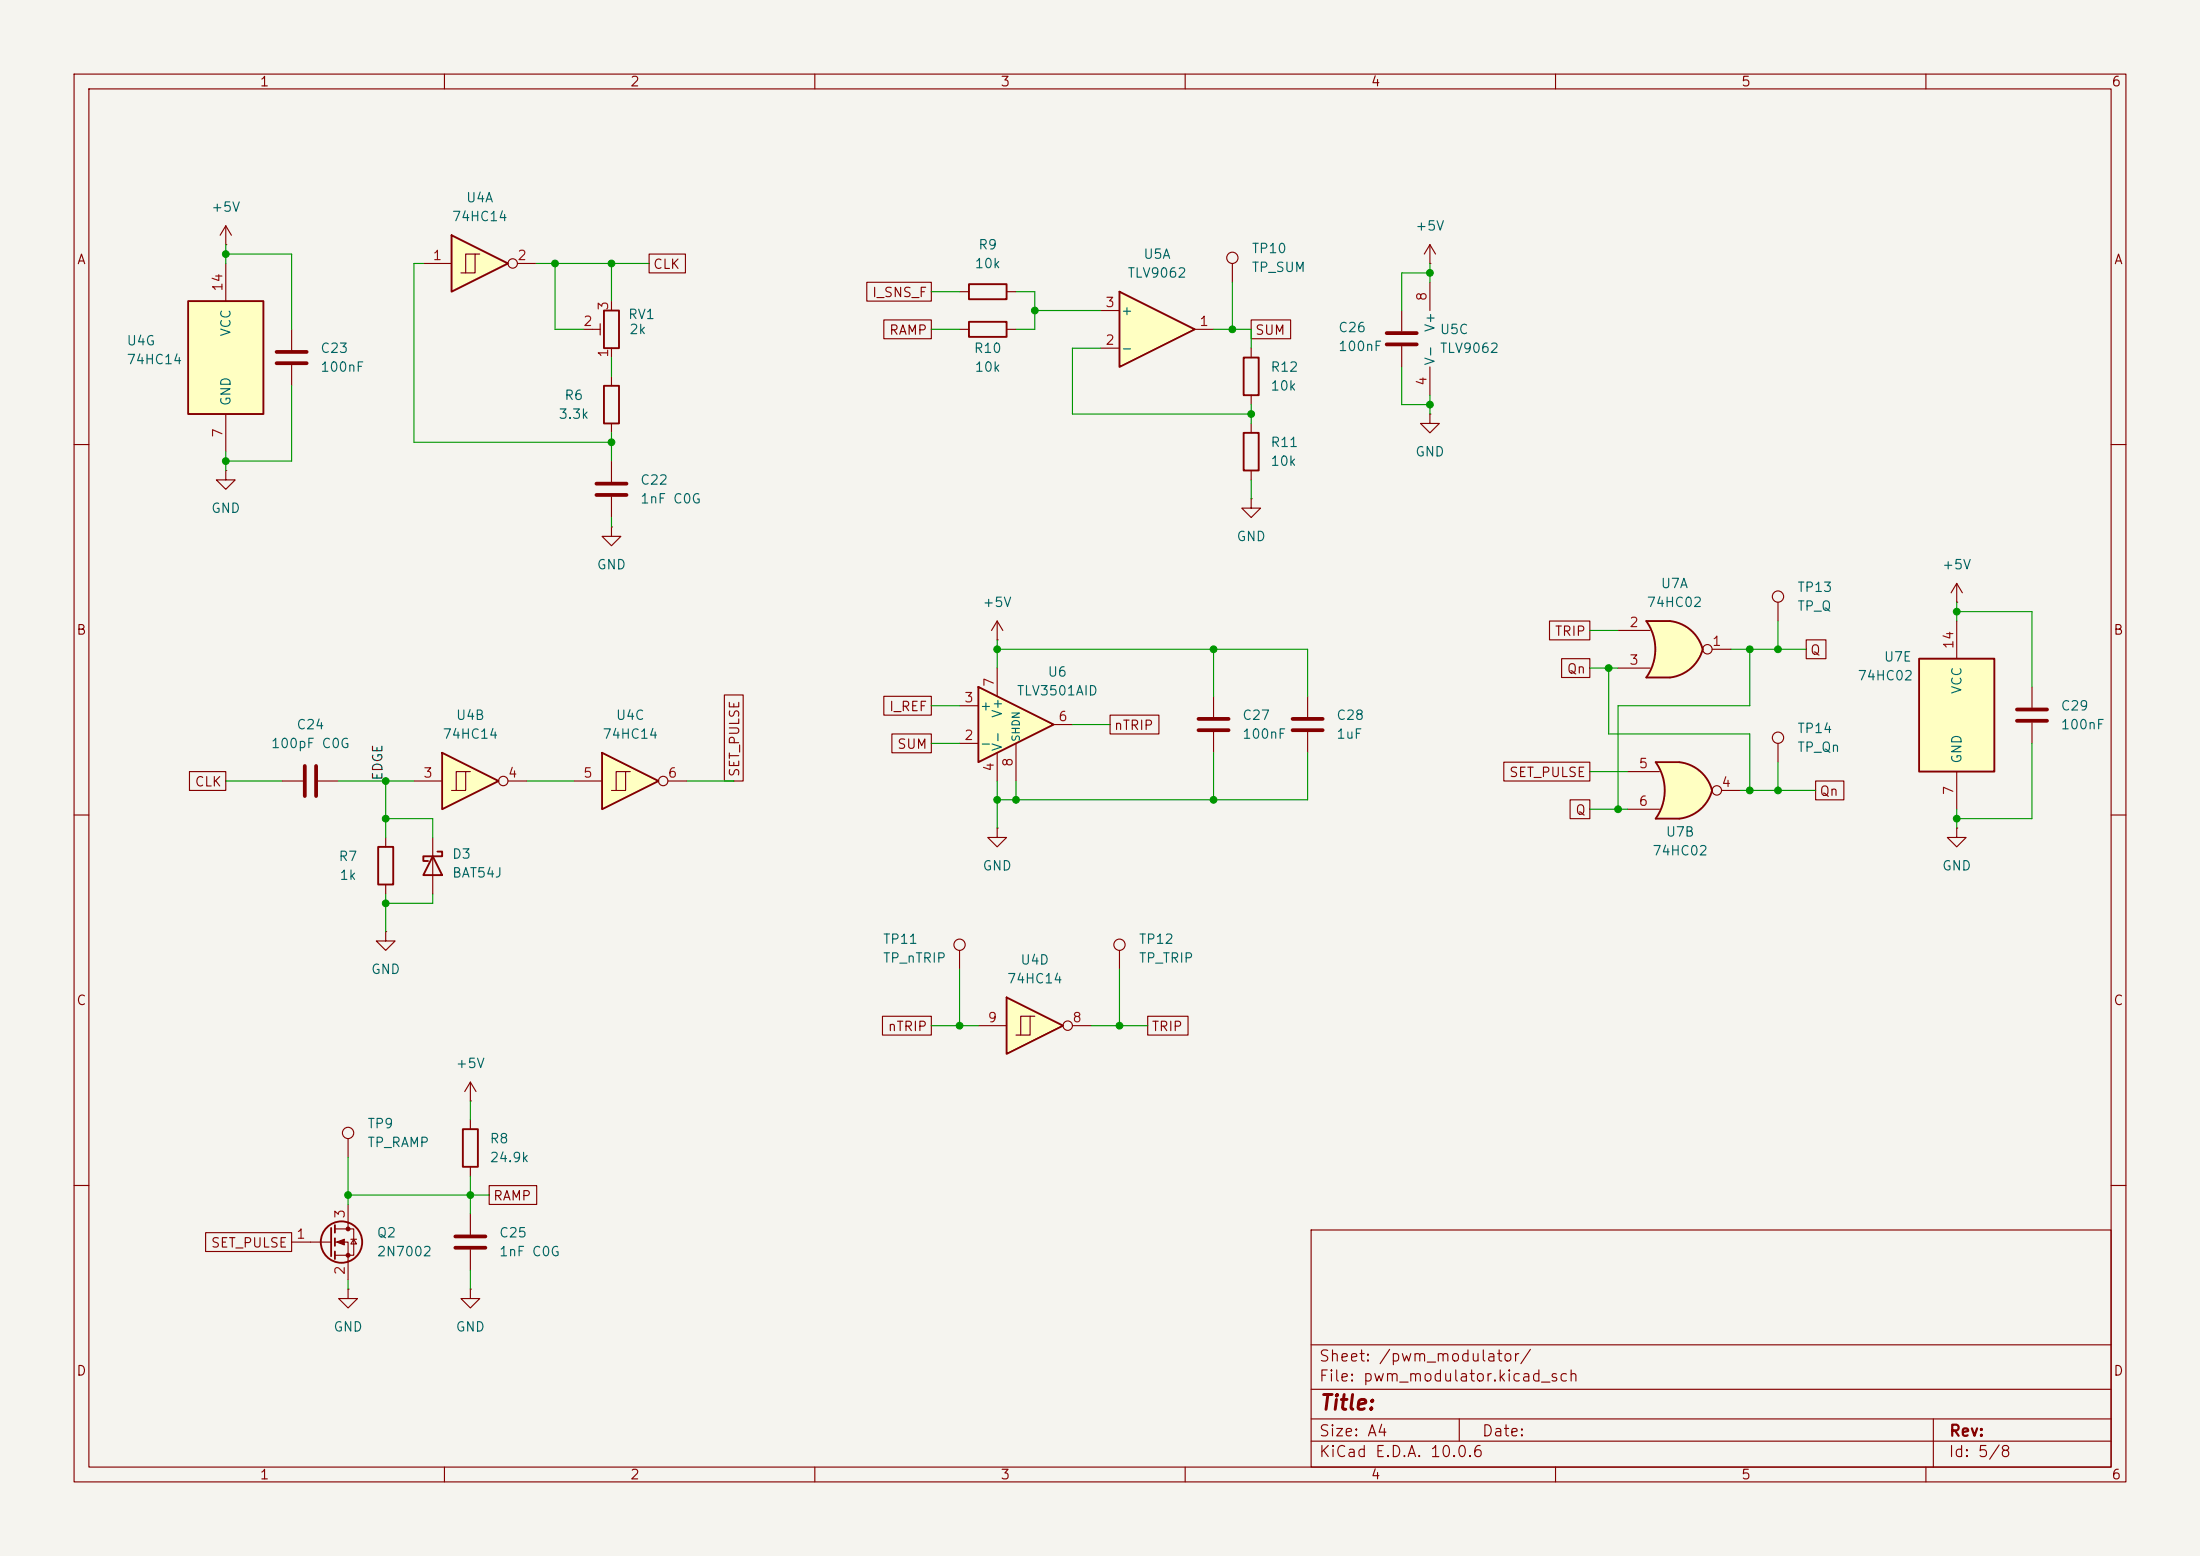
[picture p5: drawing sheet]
<svg xmlns="http://www.w3.org/2000/svg" width="297mm" height="210mm" viewBox="0 0 297 210" stroke-linecap="round" stroke-linejoin="round" font-family="sans-serif">
<path d="M0 0h297v210h-297z" fill="#f5f4ef" stroke="#f5f4ef" stroke-width=".14"/>
<g fill="none" stroke="#840000" stroke-width=".15">
<path d="M10 10h277v190h-277zM12 12h273v186h-273zM60 10v2M110 10v2M160 10v2M210 10v2M260 10v2M10 60h2M285 60h2M10 110h2M285 110h2M10 160h2"/>
<path d="M177 166h108v32h-108zM285 160h2M60 198v2M110 198v2M160 198v2M177 194.5h108M177 191.5h108M177 187.5h108M177 181.5h108M197 191.5v3M210 198v2M260 198v2"/>
<path d="M261 191.5v6.5"/>
</g>
<path d="M81.3 101.6l7.6 3.8-7.6 3.8z" fill="#ffffc2"/>
<path d="M81.5 41.9h2.1v5.1h-2.1zM167.9 58.4h2v5.1h-2zM81.3 101.6l7.6 3.8-7.6 3.8z" fill="none" stroke="#840000" stroke-width=".25"/>
<g fill="none" stroke="#840000" stroke-width=".15">
<path d="M78.7 44.5h2.3M81 43.7v1.5M82.5 40.6v1.3M82.5 47v1.3M168.9 57.2v1.2M82.5 62.2v2.8M82.5 67.1v2.8M168.9 67.3v1.3h1.3l-1.3 1.3-1.3-1.3h1.3M168.9 67.3h.1M168.9 63.5v1.3M38.1 105.4h2.8M42.9 105.4h2.8"/>
<path d="M77.5 105.4h3.8M84.5 104.1h-1.3v2.6M85.1 104.1h-.6v2.6h-2M90.2 105.4h2.5M129.5 128.3v2.5"/>
<circle cx="89.5" cy="105.4" r=".63"/>
<circle cx="129.5" cy="127.5" r=".76"/>
</g>
<path d="M80.5 65.3h4.1M80.5 66.8h4.1M41.1 103.4v4M42.7 103.4v4" fill="none" stroke="#840000" stroke-width=".51"/>
<path d="M59.7 101.6l7.6 3.8-7.6 3.8z" fill="#ffffc2"/>
<path d="M59.7 101.6l7.6 3.8-7.6 3.8z" fill="none" stroke="#840000" stroke-width=".25"/>
<g fill="none" stroke="#840000" stroke-width=".15">
<path d="M55.9 105.4h3.8M62.9 104.1h-1.3v2.6M63.5 104.1h-.6v2.6h-1.9M68.6 105.4h2.5"/>
<circle cx="67.9" cy="105.4" r=".63"/>
</g>
<path d="M151.1 39.4l10.2 5.1-10.2 5z" fill="#ffffc2"/>
<path d="M151.1 39.4l10.2 5.1-10.2 5z" fill="none" stroke="#840000" stroke-width=".25"/>
<path d="M39.4 44.5v2.7M39.4 49.3v2.8M148.6 47h2.5M148.6 41.9h2.5M161.3 44.5h2.5M82.5 71.1v1.3h1.3l-1.3 1.3-1.2-1.3h1.2M82.5 71.1h.1" fill="none" stroke="#840000" stroke-width=".15"/>
<path d="M37.3 47.5h4.1M37.3 49h4.1" fill="none" stroke="#840000" stroke-width=".51"/>
<path d="M61 31.8l7.6 3.8-7.6 3.8z" fill="#ffffc2"/>
<path d="M61 31.8l7.6 3.8-7.6 3.8z" fill="none" stroke="#840000" stroke-width=".25"/>
<g fill="none" stroke="#840000" stroke-width=".15">
<path d="M57.1 35.6h3.9M64.1 34.3h-1.2v2.5M64.8 34.3h-.7v2.5h-1.9M69.8 35.6h2.6"/>
<circle cx="69.2" cy="35.6" r=".63"/>
</g>
<path d="M223.5 102.9h3.2M223.5 110.5h3.2" fill="none" stroke="#ffffc2" stroke-width=".14"/>
<g fill="#ffffc2" stroke="#ffffc2" stroke-width=".14">
<path d="M226.1 105.3l5 1.4a5.2 5.2 0 0 1-4.4 3.8z"/>
<path d="M226.7 102.9a5.1 5.1 0 0 1 4.4 3.8l-4.9 1.3z"/>
</g>
<path d="M223.5 102.9h3.2v7.6h-3.2a6.7 6.7 0 0 0 0-7.6z" fill="#ffffc2"/>
<path d="M226.7 102.9h-3.2a6.6 6.6 0 0 1 0 7.6h3.2M226.7 102.9a5.1 5.1 0 0 1 4.4 3.8M231.1 106.7a5.2 5.2 0 0 1-4.4 3.8" fill="none" stroke="#840000" stroke-width=".25"/>
<g fill="none" stroke="#840000" stroke-width=".15">
<path d="M134.6 86.4h.1M134.6 83.8l-.7 1.3M134.6 83.8l.8 1.3M134.6 83.8v2.6M163.8 94v2.8M163.8 98.8v2.8M176.5 94v2.8M176.5 98.8v2.8M240 81.3v2.5M219.7 104.1h4.3M219.7 109.2h4.3M232.4 106.7h2.5"/>
<path d="M52.1 125.7v1.3h1.2l-1.2 1.3-1.3-1.3h1.3M52.1 125.7h.1M63.5 148.6h.1M63.5 146.1l-.8 1.2M63.5 146.1l.8 1.2M63.5 146.1v2.5M63.5 174v1.3h1.3l-1.3 1.2-1.3-1.2h1.3M63.5 174h.1M63.5 163.8v2.8M63.5 168.7v2.8"/>
<circle cx="240" cy="80.5" r=".76"/>
<circle cx="231.8" cy="106.7" r=".63"/>
</g>
<path d="M161.8 97h4.1M161.8 98.6h4.1M174.5 97h4.1M174.5 98.6h4.1M61.5 166.9h4M61.5 168.4h4" fill="none" stroke="#840000" stroke-width=".51"/>
<path d="M259.1 88.9h10.1v15.2h-10.1z" fill="#ffffc2"/>
<path d="M259.1 88.9h10.1v15.2h-10.1z" fill="none" stroke="#840000" stroke-width=".25"/>
<path d="M264.2 83.8v5.1M264.2 111.8v1.2h1.2l-1.2 1.3-1.3-1.3h1.3M264.2 111.8h.1M264.2 104.1v5.1" fill="none" stroke="#840000" stroke-width=".15"/>
<path d="M132.1 92.7l10.1 5.1-10.1 5.1z" fill="#ffffc2"/>
<path d="M132.1 92.7l10.1 5.1-10.1 5.1zM51.1 114.3h2v5.1h-2zM58.4 115.6l1.3 2.5h-2.6zM59.1 114.9h.6v.7h-2.6v.6h.7M62.5 152.4h2v5.1h-2z" fill="none" stroke="#840000" stroke-width=".25"/>
<g fill="none" stroke="#840000" stroke-width=".15">
<path d="M193 38.1v3.8M193 49.5v3.8M129.5 95.3h2.6M134.6 90.2v3.8M142.2 97.8h2.6M274.3 92.7v2.8M274.3 97.5v2.8M52.1 113v1.3M52.1 119.4v1.3M58.4 113v7.7M129.5 100.3h2.6M134.6 111.8v1.2h1.3l-1.3 1.3-1.3-1.3h1.3"/>
<path d="M134.6 111.8h.1M134.6 101.6v3.8M137.2 100.3v5.1M240 100.3v2.6M151.1 128.3v2.5M47 153.7v2.5M63.5 151.1v1.3M63.5 157.5v1.3"/>
<circle cx="240" cy="99.6" r=".76"/>
<circle cx="151.1" cy="127.5" r=".76"/>
<circle cx="47" cy="152.9" r=".76"/>
</g>
<path d="M272.3 95.8h4.1M272.3 97.3h4.1" fill="none" stroke="#840000" stroke-width=".51"/>
<path d="M135.9 134.6l7.6 3.8-7.6 3.8z" fill="#ffffc2"/>
<g fill="none" stroke="#840000" stroke-width=".25">
<path d="M81.5 52.1h2.1v5.1h-2.1zM135.9 134.6l7.6 3.8-7.6 3.8zM44.7 165.7v3.8M45.2 165.4v1M45.2 167.1v1M45.2 168.9v1"/>
<circle cx="46.1" cy="167.6" r="2.79"/>
</g>
<g fill="none" stroke="#840000" stroke-width=".15">
<path d="M82.5 50.8v1.3M82.5 57.2v1.2M264.2 78.7l-.8 1.3M264.2 78.7l.7 1.3M264.2 78.7v2.6M264.2 81.3h.1M132.1 138.4h3.8M139.1 137.2h-1.3v2.5M139.7 137.2h-.6v2.5h-1.9M144.8 138.4h2.5M39.4 167.6h5.3M45.2 165.9h2.6v3.5h-2.6"/>
<path d="M45.2 167.6h1.8v5.1M47 162.6v3.3M47.4 167.3h.7M47.8 167.3l.3 .6h-.7z"/>
<circle cx="144.1" cy="138.4" r=".63"/>
</g>
<g fill="#840000" stroke="#840000" stroke-width=".15">
<path d="M45.5 167.6l1-.3v.7z"/>
<circle cx="47" cy="165.9" r=".25"/>
<circle cx="47" cy="169.4" r=".25"/>
</g>
<path d="M222.2 83.8h3.2M222.2 91.4h3.2" fill="none" stroke="#ffffc2" stroke-width=".14"/>
<g fill="#ffffc2" stroke="#ffffc2" stroke-width=".14">
<path d="M224.8 86.3l5.1 1.3a5.2 5.2 0 0 1-4.4 3.8z"/>
<path d="M225.5 83.8a5.1 5.1 0 0 1 4.4 3.8l-5 1.3z"/>
</g>
<path d="M222.2 83.8h3.2v7.6h-3.2a6.7 6.7 0 0 0 0-7.6z" fill="#ffffc2"/>
<path d="M130.8 38.4h5.1v2h-5.1zM130.8 43.4h5.1v2.1h-5.1zM167.9 48.3h2v5h-2zM225.4 83.8h-3.2a6.6 6.6 0 0 1 0 7.6h3.2M225.5 83.8a5.2 5.2 0 0 1 4.4 3.8 5.2 5.2 0 0 1-4.4 3.8" fill="none" stroke="#840000" stroke-width=".25"/>
<g fill="none" stroke="#840000" stroke-width=".15">
<path d="M30.5 33h.1M30.5 30.5l-.8 1.3M30.5 30.5l.7 1.3M30.5 30.5v2.5M129.5 39.4h1.3M135.9 39.4h1.3M166.4 35.6v2.5M193 35.6h.1M193 33l-.7 1.3M193 33l.8 1.3M193 33v2.6M129.5 44.5h1.3"/>
<path d="M135.9 44.5h1.3M168.9 47v1.3M168.9 53.3v1.3M189.2 41.9v2.8M189.2 46.7v2.8M193 55.9v1.3h1.3l-1.3 1.2-1.2-1.2h1.2M193 55.9h.1M30.5 63.5v1.3h1.2l-1.2 1.2-1.3-1.2h1.3M30.5 63.5h.1M218.4 85.1h4.4M218.4 90.2h4.4M231.1 87.6h2.6"/>
<path d="M47 174v1.3h1.3l-1.3 1.2-1.3-1.2h1.3M47 174h.1"/>
<circle cx="166.4" cy="34.8" r=".76"/>
<circle cx="230.5" cy="87.6" r=".63"/>
</g>
<path d="M187.2 45h4.1M187.2 46.5h4.1" fill="none" stroke="#840000" stroke-width=".51"/>
<path d="M25.4 40.6h10.2v15.3h-10.2z" fill="#ffffc2"/>
<path d="M25.4 40.6h10.2v15.3h-10.2z" fill="none" stroke="#840000" stroke-width=".25"/>
<g fill="none" stroke="#840000" stroke-width=".15">
<path d="M30.5 35.6v5M87.6 34.3h4.9v2.5h-4.9zM117 38.1h8.7v2.5h-8.7zM30.5 55.9v5.1M119.3 43.2h6.4v2.5h-6.4zM168.9 43.2h5.3v2.5h-5.3zM97.8 93.8h2.5v11.6h-2.5zM119.3 94h6.4v2.5h-6.4zM120.4 99.1h5.3v2.5h-5.3zM149.9 96.5h6.6v2.6h-6.6zM209.2 83.8h5.4v2.6h-5.4zM210.8 88.9h3.8v2.5h-3.8z"/>
<path d="M243.8 86.4h2.7v2.5h-2.7zM25.6 104.1h4.9v2.6h-4.9zM203 102.9h11.6v2.5h-11.6zM212 107.9h2.6v2.6h-2.6zM245.1 105.4h3.8v2.6h-3.8zM119.1 137.2h6.6v2.5h-6.6zM154.9 137.2h5.5v2.5h-5.5zM27.8 166.4h11.6v2.5h-11.6zM66 160h6.5v2.6h-6.5z"/>
</g>
<g fill="none" stroke="#009600" stroke-width=".15">
<path d="M30.5 33v2.6M30.5 34.3h8.9v10.2M57.1 35.6h-1.2v24.1h26.6M72.4 35.6h15.2M74.9 35.6v8.9h3.8M82.5 35.6v5M125.7 39.4h3.8M137.2 39.4h2.5v5.1h-2.5M166.4 38.1v6.4M193 35.6v2.5M193 36.8h-3.8v5.1M39.4 52.1v10.1h-8.9"/>
<path d="M82.5 48.3v2.5M82.5 58.4v3.8M125.7 44.5h3.8M139.7 41.9h8.9M148.6 47h-3.8v8.9h24.1M163.8 44.5h5.1v2.5M168.9 54.6v2.6M189.2 49.5v5.1h3.8M193 53.3v2.6M30.5 61v2.5M82.5 69.9v1.2M168.9 64.8v2.5"/>
<path d="M125.7 95.3h3.8M134.6 87.6h41.9v6.4M134.6 86.4v3.8M144.8 97.8h5.1M163.8 87.6v6.4M214.6 90.2h3.8M214.6 85.1h3.8M217.2 90.2v8.9h19v7.6M233.7 87.6h10.1M236.2 87.6v7.7h-17.8v13.9M240 83.8v3.8M264.2 81.3v2.5"/>
<path d="M264.2 82.6h10.1v10.1M30.5 105.4h7.6M45.7 105.4h10.2M52.1 110.5h6.3v2.5M52.1 105.4v7.6M71.1 105.4h6.4M92.7 105.4h6.4M125.7 100.3h3.8M134.6 105.4v6.4M137.2 105.4v2.6M163.8 101.6v6.4M176.5 101.6v6.4h-41.9"/>
<path d="M214.6 104.1h5.1M214.6 109.2h5.1M234.9 106.7h10.2M240 102.9v3.8M264.2 109.2v2.6M274.3 100.3v10.2h-10.1M52.1 120.7v5M58.4 120.7v1.2h-6.3M125.7 138.4h6.4M129.5 130.8v7.6M147.3 138.4h7.6M151.1 130.8v7.6"/>
<path d="M47 156.2v6.4M63.5 148.6v2.5M63.5 158.8v5M47 161.3h19M47 172.7v1.3M63.5 171.5v2.5"/>
</g>
<g fill="#009600" stroke="#009600" stroke-width=".14">
<circle cx="168.9" cy="55.9" r=".46"/>
<circle cx="163.8" cy="108" r=".46"/>
<circle cx="163.8" cy="87.6" r=".46"/>
<circle cx="134.6" cy="108" r=".46"/>
<circle cx="134.6" cy="87.6" r=".46"/>
<circle cx="137.2" cy="108" r=".46"/>
<circle cx="151.1" cy="138.4" r=".46"/>
<circle cx="129.5" cy="138.4" r=".46"/>
<circle cx="74.9" cy="35.6" r=".46"/>
<circle cx="82.5" cy="35.6" r=".46"/>
<circle cx="240" cy="87.6" r=".46"/>
<circle cx="240" cy="106.7" r=".46"/>
<circle cx="236.2" cy="106.7" r=".46"/>
<circle cx="264.2" cy="110.5" r=".46"/>
<circle cx="264.2" cy="82.6" r=".46"/>
<circle cx="236.2" cy="87.6" r=".46"/>
<circle cx="218.4" cy="109.2" r=".46"/>
<circle cx="217.2" cy="90.2" r=".46"/>
<circle cx="139.7" cy="41.9" r=".46"/>
<circle cx="193" cy="54.6" r=".46"/>
<circle cx="193" cy="36.8" r=".46"/>
<circle cx="166.4" cy="44.5" r=".46"/>
<circle cx="30.5" cy="62.2" r=".46"/>
<circle cx="82.5" cy="59.7" r=".46"/>
<circle cx="30.5" cy="34.3" r=".46"/>
<circle cx="52.1" cy="105.4" r=".46"/>
<circle cx="52.1" cy="121.9" r=".46"/>
<circle cx="63.5" cy="161.3" r=".46"/>
<circle cx="47" cy="161.3" r=".46"/>
<circle cx="52.1" cy="110.5" r=".46"/>
</g>
<text font-size="2" fill="#840000" x="178" y="190.8">Title:</text>
<g font-size="1.5" fill="#840000">
<text x="178" y="184.1">Sheet: /pwm_modulator/</text>
<text x="178" y="186.8">File: pwm_modulator.kicad_sch</text>
<text x="178" y="197">KiCad E.D.A. 10.0.6</text>
<text x="178" y="194.2">Size: A4</text>
<text x="200" y="194.2">Date:</text>
<text x="263" y="197">Id: 5/8</text>
<text x="263" y="194.2">Rev:</text>
</g>
<g font-size="1.3" fill="#840000">
<text x="35" y="12">1</text>
<text x="85" y="12">2</text>
<text x="135" y="12">3</text>
<text x="185" y="12">4</text>
<text x="235" y="12">5</text>
<text x="285" y="12">6</text>
<text x="10.3" y="36">A</text>
<text x="285.3" y="36">A</text>
<text x="88.1" y="36.6">CLK</text>
<text x="117.6" y="40.4">I_SNS_F</text>
<text x="119.9" y="45.5">RAMP</text>
<text x="169.4" y="45.5">SUM</text>
<text x="10.2" y="86">B</text>
<text x="209.8" y="86.1">TRIP</text>
<text x="244.3" y="88.7">Q</text>
<text x="285.2" y="86">B</text>
<text x="211.4" y="91.2">Qn</text>
<text x="119.9" y="96.3">I_REF</text>
<text x="121" y="101.4">SUM</text>
<text x="150.3" y="98.8">nTRIP</text>
<text x="26.2" y="106.5">CLK</text>
<text x="100.1" y="105" transform="rotate(-90 100.1 105)">SET_PULSE</text>
<text x="203.6" y="105.2">SET_PULSE</text>
<text x="245.6" y="107.7">Qn</text>
<text x="212.6" y="110.3">Q</text>
<text x="10.2" y="136">C</text>
<text x="285.2" y="136">C</text>
<text x="119.8" y="139.5">nTRIP</text>
<text x="155.4" y="139.5">TRIP</text>
<text x="66.5" y="162.3">RAMP</text>
<text x="28.4" y="168.7">SET_PULSE</text>
<text x="10.2" y="186">D</text>
<text x="285.2" y="186">D</text>
<text x="35" y="200">1</text>
<text x="85" y="200">2</text>
<text x="135" y="200">3</text>
<text x="185" y="200">4</text>
<text x="235" y="200">5</text>
<text x="285" y="200">6</text>
</g>
<g font-size="1.3" fill="#006464">
<text x="28.4" y="28.9">+5V</text>
<text x="62.8" y="27.6">U4A</text>
<text x="60.9" y="30.2">74HC14</text>
<text x="132" y="34">R9</text>
<text x="154.3" y="35.3">U5A</text>
<text x="168.9" y="34.5">TP10</text>
<text x="191" y="31.4">+5V</text>
<text x="131.5" y="36.5">10k</text>
<text x="152.1" y="37.8">TLV9062</text>
<text x="168.9" y="37">TP_SUM</text>
<text x="17" y="46.9">U4G</text>
<text x="31.4" y="45.5" transform="rotate(-90 31.4 45.5)">VCC</text>
<text x="43.2" y="48">C23</text>
<text x="84.7" y="43.4">RV1</text>
<text x="84.9" y="45.4">2k</text>
<text x="131.4" y="48">R10</text>
<text x="151.2" y="48">-</text>
<text x="151.2" y="42.9">+</text>
<text x="180.6" y="45.2">C26</text>
<text x="180.6" y="47.7">100nF</text>
<text x="194" y="44.9" transform="rotate(-90 194 44.9)">V+</text>
<text x="194.3" y="45.4">U5C</text>
<text x="194.3" y="48">TLV9062</text>
<text x="17" y="49.5">74HC14</text>
<text x="43.2" y="50.5">100nF</text>
<text x="131.5" y="50.5">10k</text>
<text x="171.4" y="50.5">R12</text>
<text x="171.4" y="53">10k</text>
<text x="194" y="49.4" transform="rotate(-90 194 49.4)">V-</text>
<text x="31.4" y="54.9" transform="rotate(-90 31.4 54.9)">GND</text>
<text x="75.3" y="56.8">3.3k</text>
<text x="76.1" y="54.3">R6</text>
<text x="86.3" y="65.7">C22</text>
<text x="171.4" y="60.7">R11</text>
<text x="171.4" y="63.2">10k</text>
<text x="191" y="61.9">GND</text>
<text x="28.4" y="69.5">GND</text>
<text x="86.3" y="68.3">1nF C0G</text>
<text x="80.5" y="77.2">GND</text>
<text x="166.8" y="73.4">GND</text>
<text x="262.1" y="77.2">+5V</text>
<text x="132.6" y="82.2">+5V</text>
<text x="222.2" y="82.2">74HC02</text>
<text x="224.1" y="79.7">U7A</text>
<text x="242.6" y="80.2">TP13</text>
<text x="242.6" y="82.8">TP_Q</text>
<text x="254.2" y="89.6">U7E</text>
<text x="137.2" y="94.2">TLV3501AID</text>
<text x="141.4" y="91.6">U6</text>
<text x="250.7" y="92.1">74HC02</text>
<text x="265.1" y="93.8" transform="rotate(-90 265.1 93.8)">VCC</text>
<text x="36.5" y="101.3">100pF C0G</text>
<text x="39.9" y="98.8">C24</text>
<text x="59.7" y="100">74HC14</text>
<text x="61.5" y="97.5">U4B</text>
<text x="81.2" y="100">74HC14</text>
<text x="83.1" y="97.5">U4C</text>
<text x="132.2" y="101.3">-</text>
<text x="132.2" y="96.2">+</text>
<text x="135.6" y="101.5" transform="rotate(-90 135.6 101.5)">V-</text>
<text x="135.6" y="97" transform="rotate(-90 135.6 97)">V+</text>
<text x="167.6" y="97.5">C27</text>
<text x="167.6" y="100">100nF</text>
<text x="180.3" y="97.5">C28</text>
<text x="180.3" y="100">1uF</text>
<text x="242.6" y="99.3">TP14</text>
<text x="242.6" y="101.8">TP_Qn</text>
<text x="278.1" y="96.2">C29</text>
<text x="278.1" y="98.8">100nF</text>
<text x="265.1" y="103.2" transform="rotate(-90 265.1 103.2)">GND</text>
<text x="224.8" y="113.2">U7B</text>
<text x="45.6" y="116.5">R7</text>
<text x="45.7" y="119.1">1k</text>
<text x="60.9" y="116.2">D3</text>
<text x="60.9" y="118.8">BAT54J</text>
<text x="132.6" y="117.8">GND</text>
<text x="223" y="115.8">74HC02</text>
<text x="262.1" y="117.8">GND</text>
<text x="50" y="131.8">GND</text>
<text x="119.1" y="127.7">TP11</text>
<text x="119.1" y="130.2">TP_nTRIP</text>
<text x="137.7" y="130.5">U4D</text>
<text x="153.7" y="127.7">TP12</text>
<text x="153.7" y="130.2">TP_TRIP</text>
<text x="135.9" y="133">74HC14</text>
<text x="61.4" y="144.5">+5V</text>
<text x="49.5" y="152.6">TP9</text>
<text x="49.5" y="155.1">TP_RAMP</text>
<text x="66" y="154.6">R8</text>
<text x="66" y="157.2">24.9k</text>
<text x="50.8" y="167.3">Q2</text>
<text x="67.3" y="167.3">C25</text>
<text x="50.8" y="169.9">2N7002</text>
<text x="67.3" y="169.9">1nF C0G</text>
<text x="44.9" y="180">GND</text>
<text x="61.4" y="180">GND</text>
</g>
<g font-size="1.3" fill="#a90000">
<text x="58.3" y="35.4">1</text>
<text x="69.8" y="35.4">2</text>
<text x="30.3" y="39.4" transform="rotate(-90 30.3 39.4)">14</text>
<text x="149.1" y="41.8">3</text>
<text x="192.9" y="40.7" transform="rotate(-90 192.9 40.7)">8</text>
<text x="78.6" y="44.3">2</text>
<text x="82.4" y="42" transform="rotate(-90 82.4 42)">3</text>
<text x="149.1" y="46.9">2</text>
<text x="161.8" y="44.3">1</text>
<text x="82.4" y="48.4" transform="rotate(-90 82.4 48.4)">1</text>
<text x="192.9" y="52.2" transform="rotate(-90 192.9 52.2)">4</text>
<text x="30.3" y="59.2" transform="rotate(-90 30.3 59.2)">7</text>
<text x="219.9" y="85">2</text>
<text x="231" y="87.5">1</text>
<text x="264" y="87.7" transform="rotate(-90 264 87.7)">14</text>
<text x="130.1" y="95.1">3</text>
<text x="134.5" y="92.8" transform="rotate(-90 134.5 92.8)">7</text>
<text x="219.9" y="90">3</text>
<text x="130.1" y="100.2">2</text>
<text x="142.8" y="97.7">6</text>
<text x="57.1" y="105.3">3</text>
<text x="68.5" y="105.3">4</text>
<text x="78.6" y="105.3">5</text>
<text x="90.1" y="105.3">6</text>
<text x="134.5" y="104.2" transform="rotate(-90 134.5 104.2)">4</text>
<text x="137" y="103.6" transform="rotate(-90 137 103.6)">8</text>
<text x="221.1" y="104">5</text>
<text x="232.3" y="106.5">4</text>
<text x="264" y="107.4" transform="rotate(-90 264 107.4)">7</text>
<text x="221.1" y="109.1">6</text>
<text x="133.3" y="138.3">9</text>
<text x="144.7" y="138.3">8</text>
<text x="39.9" y="167.5">1</text>
<text x="46.9" y="164.6" transform="rotate(-90 46.9 164.6)">3</text>
<text x="46.9" y="172.2" transform="rotate(-90 46.9 172.2)">2</text>
</g>
<text font-size="1.3" fill="#0f0f0f" x="51.9" y="105.4" transform="rotate(-90 51.9 105.4)">EDGE</text>
<text font-size="1" fill="#006464" x="137.9" y="100.2" transform="rotate(-90 137.9 100.2)">SHDN</text>
</svg>
